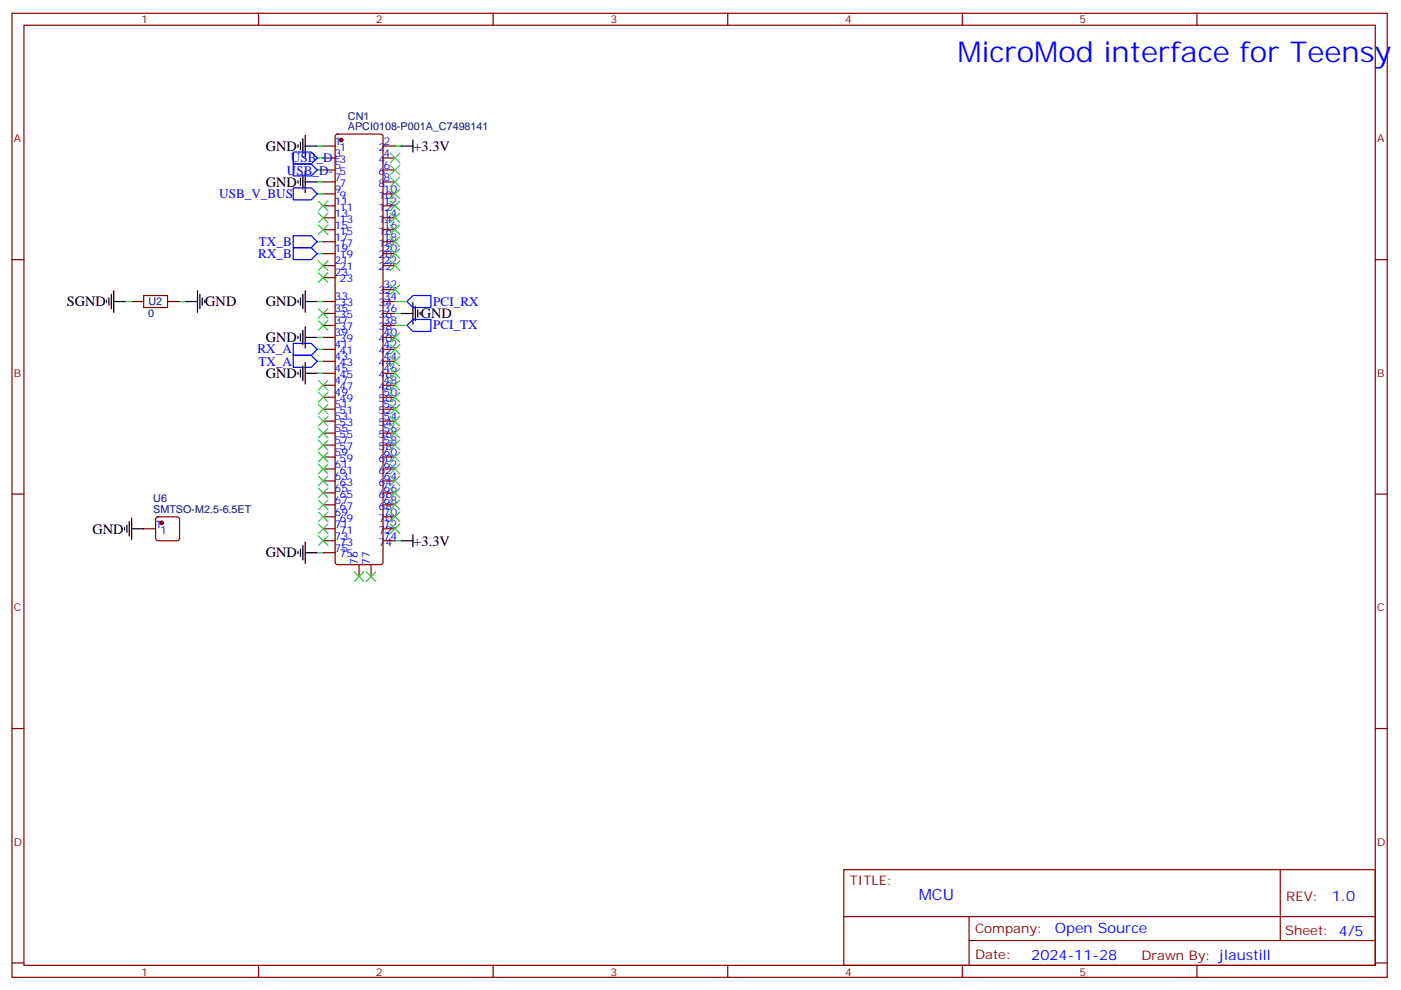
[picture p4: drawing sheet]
<svg xmlns="http://www.w3.org/2000/svg" width="413mm" height="292mm" viewBox="0 0 413 292" stroke-linecap="round" stroke-linejoin="round" font-family="sans-serif">
<g fill="none" stroke="#870000" stroke-width=".35">
<path d="M3.5 3.9h405.4v284.4h-405.4zM7.1 7.4h398.2v277.3h-398.2zM76.2 3.9v3.5M145.3 3.9v3.5M214.5 3.9v3.5M283.6 3.9v3.5M352.8 3.9v3.5M99 39.8l.5-.3h12.7l.5 .3 .2 .5v125.5l-.2 .5-.5 .2h-12.7l-.5-.2-.2-.5v-125.5zM95.2 43.1h3.6M95.2 46.6h3.6M95.2 50.1h3.6M95.2 53.7h3.6"/>
<path d="M95.2 57.2h3.6M112.9 43.1h3.5M112.9 46.6h3.5M112.9 50.1h3.5M112.9 53.7h3.5M112.9 57.2h3.5M3.5 76.6h3.6M95.2 60.7h3.6M95.2 64.2h3.6M95.2 67.8h3.6M95.2 71.3h3.6M95.2 74.8h3.6"/>
<path d="M95.2 78.4h3.6M112.9 60.7h3.5M112.9 64.2h3.5M112.9 67.8h3.5M112.9 71.3h3.5M112.9 74.8h3.5M112.9 78.4h3.5M405.3 76.6h3.6M38.8 88.9h3.5M49.4 88.9h3.5M95.2 88.9h3.6M95.2 92.5h3.6"/>
<path d="M95.2 96h3.6M95.2 99.5h3.6M95.2 81.9h3.6M112.9 88.9h3.5M112.9 85.4h3.5M112.9 92.5h3.5M112.9 96h3.5M112.9 99.5h3.5M95.2 117.2h3.6M95.2 113.6h3.6M95.2 110.1h3.6M95.2 106.6h3.6"/>
<path d="M95.2 103h3.6M112.9 117.2h3.5M112.9 113.6h3.5M112.9 110.1h3.5M112.9 106.6h3.5M112.9 103h3.5M95.2 138.3h3.6M95.2 134.8h3.6M95.2 131.3h3.6M95.2 127.7h3.6M95.2 124.2h3.6M95.2 120.7h3.6"/>
<path d="M112.9 138.3h3.5M112.9 134.8h3.5M112.9 131.3h3.5M112.9 127.7h3.5M112.9 124.2h3.5M112.9 120.7h3.5M3.5 145.7h3.6M42.3 156h3.6M46.1 152.6l.5-.2h5.6l.5 .2 .2 .5v5.7l-.2 .5-.5 .2h-5.6l-.5-.2-.2-.5v-5.7zM95.2 159.5h3.6M95.2 156h3.6M95.2 152.4h3.6"/>
<path d="M95.2 148.9h3.6M95.2 145.4h3.6M95.2 141.9h3.6M112.9 159.5h3.5M112.9 156h3.5M112.9 152.4h3.5M112.9 148.9h3.5M112.9 145.4h3.5M112.9 141.9h3.5M405.3 145.7h3.6M95.2 163h3.6M105.8 166.5v3.6"/>
<path d="M109.4 166.5v3.6M3.5 214.9h3.6M405.3 214.9h3.6M248.7 256.5h156.6v28.2h-156.6zM377.3 256.5v20.9M248.7 270.4h156.5M285.6 277.4h119.6M285.6 270.4v14.1M3.5 284h3.6M76.2 284.7v3.6M145.3 284.7v3.6M214.5 284.7v3.6"/>
<path d="M283.6 284.7v3.6M352.8 284.7v3.6M405.3 284h3.6"/>
</g>
<g fill="none" stroke="#000" stroke-width=".35">
<path d="M90 39.9v6.3M87.8 42.7v.7M87.8 53.3v.7M88.5 42v2.1M88.5 52.6v2.1M89.3 41v4.2M89.3 51.5v4.3M90 50.5v6.3M90 43.1h3.5M90 53.7h3.5M118.2 43.1h3.5M121.7 41.3v3.5"/>
<path d="M31.4 88.6v.7M32.1 87.9v2.1M32.8 86.8v4.3M33.5 88.9h3.5M33.5 85.8v6.3M54.7 88.9h3.5M58.2 85.8v6.3M58.9 86.8v4.3M59.6 87.9v2.1M60.3 88.6v.7M87.8 88.6v.7M87.8 99.2v.7"/>
<path d="M88.5 87.9v2.1M88.5 98.5v2.1M89.3 86.8v4.3M89.3 97.4v4.2M90 88.9h3.5M90 85.8v6.3M90 96.3v6.4M90 99.5h3.5M118.2 92.5h3.5M121.7 89.3v6.3M122.4 90.3v4.3M123.1 91.4v2.1"/>
<path d="M123.8 92.1v.7M87.8 109.7v.8M88.5 109v2.2M89.3 108v4.2M90 106.9v6.4M90 110.1h3.5M36.7 155.6v.7M37.4 154.9v2.1M38.1 153.8v4.3M38.8 156h3.5M38.8 152.8v6.3M90 159.8v6.4"/>
<path d="M118.2 159.5h3.5M121.7 157.7v3.6M87.8 162.7v.7M88.5 162v2.1M89.3 160.9v4.2M90 163h3.5"/>
</g>
<path d="M42.3 87.2h7.1v3.5h-7.1z" fill="none" stroke="#a10000" stroke-width=".35"/>
<g fill="#870000" stroke="#870000" stroke-width=".35">
<circle cx="100.5" cy="41.3" r=".53"/>
<circle cx="47.6" cy="154.2" r=".53"/>
</g>
<path d="M86.4 48.4h5.3l1.8 1.7-1.8 1.8h-5.3zM86.4 44.8h5.3l1.8 1.8-1.8 1.8h-5.3zM86.4 55.4h5.3l1.8 1.8-1.8 1.7h-5.3zM86.4 73.1h5.3l1.8 1.7-1.8 1.8h-5.3zM86.4 69.5h5.3l1.8 1.8-1.8 1.8h-5.3zM119.9 96l1.8-1.8h5.3v3.6h-5.3zM119.9 88.9l1.8-1.7h5.3v3.5h-5.3zM86.4 104.8h5.3l1.8 1.8-1.8 1.7h-5.3zM86.4 101.3h5.3l1.8 1.7-1.8 1.8h-5.3z" fill="none" stroke="#00f" stroke-width=".35"/>
<g fill="none" stroke="#008700" stroke-width=".35">
<path d="M93.5 53.7h1.7M93.5 43.1h1.7M93.5 46.6h1.7M93.5 50.1h1.7M93.5 57.2h1.7M116.4 43.1h1.8M93.5 74.8h1.7M93.5 71.3h1.7M37 88.9h1.8M52.9 88.9h1.8M93.5 99.5h1.7M93.5 88.9h1.7"/>
<path d="M116.4 92.5h1.8M116.4 88.9h3.5M116.4 96h3.5M93.5 103h1.7M93.5 106.6h1.7M93.5 110.1h1.7M116.4 159.5h1.8M93.5 163h1.7"/>
</g>
<g fill="none" stroke="#3c3" stroke-width=".35">
<path d="M93.8 59.3l2.9 2.8M96.7 59.3l-2.9 2.8M115 45.2l2.8 2.8M115 48.7l2.8 2.8M115 52.2l2.8 2.9M115 55.8l2.8 2.8M115 59.3l2.8 2.8M117.8 59.3l-2.8 2.8M117.8 55.8l-2.8 2.8M117.8 45.2l-2.8 2.8M117.8 48.7l-2.8 2.8M117.8 52.2l-2.8 2.9"/>
<path d="M93.8 76.9l2.9 2.9M93.8 66.4l2.9 2.8M93.8 62.8l2.9 2.9M96.7 76.9l-2.9 2.9M96.7 66.4l-2.9 2.8M96.7 62.8l-2.9 2.9M115 62.8l2.8 2.9M115 66.4l2.8 2.8M115 69.9l2.8 2.8M115 73.4l2.8 2.8M115 76.9l2.8 2.9M117.8 73.4l-2.8 2.8"/>
<path d="M117.8 69.9l-2.8 2.8M117.8 62.8l-2.8 2.9M117.8 66.4l-2.8 2.8M117.8 76.9l-2.8 2.9M93.8 94.6l2.9 2.8M93.8 91.1l2.9 2.8M93.8 80.5l2.9 2.8M96.7 94.6l-2.9 2.8M96.7 91.1l-2.9 2.8M96.7 80.5l-2.9 2.8M115 84l2.8 2.8M115 98.1l2.8 2.8"/>
<path d="M117.8 98.1l-2.8 2.8M117.8 84l-2.8 2.8M93.8 119.3l2.9 2.8M93.8 115.7l2.9 2.9M93.8 112.2l2.9 2.8M96.7 119.3l-2.9 2.8M96.7 115.7l-2.9 2.9M96.7 112.2l-2.9 2.8M115 115.7l2.8 2.9M115 112.2l2.8 2.8M115 101.6l2.8 2.9M115 105.2l2.8 2.8"/>
<path d="M115 108.7l2.8 2.8M115 119.3l2.8 2.8M117.8 119.3l-2.8 2.8M117.8 115.7l-2.8 2.9M117.8 112.2l-2.8 2.8M117.8 108.7l-2.8 2.8M117.8 105.2l-2.8 2.8M117.8 101.6l-2.8 2.9M93.8 136.9l2.9 2.8M93.8 133.4l2.9 2.8M93.8 129.9l2.9 2.8M93.8 126.3l2.9 2.9"/>
<path d="M93.8 122.8l2.9 2.8M96.7 136.9l-2.9 2.8M96.7 133.4l-2.9 2.8M96.7 129.9l-2.9 2.8M96.7 126.3l-2.9 2.9M96.7 122.8l-2.9 2.8M115 122.8l2.8 2.8M115 126.3l2.8 2.9M115 129.9l2.8 2.8M115 133.4l2.8 2.8M115 136.9l2.8 2.8M117.8 133.4l-2.8 2.8"/>
<path d="M117.8 129.9l-2.8 2.8M117.8 126.3l-2.8 2.9M117.8 122.8l-2.8 2.8M117.8 136.9l-2.8 2.8M93.8 154.6l2.9 2.8M93.8 158.1l2.9 2.8M93.8 151l2.9 2.8M93.8 147.5l2.9 2.8M93.8 144l2.9 2.8M93.8 140.4l2.9 2.9M96.7 158.1l-2.9 2.8M96.7 154.6l-2.9 2.8"/>
<path d="M96.7 151l-2.9 2.8M96.7 147.5l-2.9 2.8M96.7 144l-2.9 2.8M96.7 140.4l-2.9 2.9M115 154.6l2.8 2.8M115 151l2.8 2.8M115 147.5l2.8 2.8M115 144l2.8 2.8M115 140.4l2.8 2.9M117.8 140.4l-2.8 2.9M117.8 144l-2.8 2.8M117.8 147.5l-2.8 2.8"/>
<path d="M117.8 151l-2.8 2.8M117.8 154.6l-2.8 2.8M104.4 168.7l2.8 2.8M107.2 168.7l-2.8 2.8M107.9 168.7l2.9 2.8M110.8 168.7l-2.9 2.8"/>
</g>
<text font-size="8.5" fill="#00f" x="282.2" y="18.4">MicroMod interface for Teensy</text>
<text font-size="4.6" fill="#00f" x="270.8" y="265.5">MCU</text>
<g font-size="4.2">
<text x="78.4" y="44.5">GND</text>
<text x="121.9" y="44.5">+3.3V</text>
<text x="78.4" y="55.1">GND</text>
<text x="19.7" y="90.4">SGND</text>
<text x="60.5" y="90.3">GND</text>
<text x="78.4" y="90.3">GND</text>
<text x="124" y="93.9">GND</text>
<text x="78.4" y="100.9">GND</text>
<text x="78.4" y="111.5">GND</text>
<text x="27.2" y="157.4">GND</text>
<text x="121.9" y="160.9">+3.3V</text>
<text x="78.4" y="164.4">GND</text>
</g>
<g font-size="4.2" fill="#00f">
<text x="392.5" y="265.8">1.0</text>
<text x="310.9" y="275.3">Open Source</text>
<text x="304" y="283.1">2024-11-28</text>
</g>
<g font-size="3.9" fill="#00f">
<text x="85.7" y="47.9">USB_D+</text>
<text x="84.5" y="51.5">USB_D-</text>
<text x="64.6" y="58.5">USB_V_BUS</text>
<text x="76.1" y="76">RX_B</text>
<text x="76.3" y="72.4">TX_B</text>
<text x="127.7" y="90.3">PCI_RX</text>
<text x="127.7" y="97.2">PCI_TX</text>
<text x="75.9" y="104.3">RX_A</text>
<text x="76.2" y="108">TX_A</text>
</g>
<g font-size="3.9" fill="#800">
<text x="250.5" y="261.1">TITLE:</text>
<text x="379.1" y="265.8">REV:</text>
<text x="287.4" y="275.3">Company:</text>
<text x="378.7" y="275.9">Sheet: 4/5</text>
<text x="287.4" y="283">Date:</text>
<text x="336.4" y="283.1">Drawn By: jlaustill</text>
</g>
<g font-size="3.2" fill="#800">
<text x="41.6" y="6.9">1</text>
<text x="110.8" y="6.9">2</text>
<text x="179.9" y="6.9">3</text>
<text x="249.1" y="6.9">4</text>
<text x="318.2" y="6.9">5</text>
<text x="4.1" y="42">A</text>
<text x="405.9" y="42">A</text>
<text x="4.1" y="111.2">B</text>
<text x="405.9" y="111.2">B</text>
<text x="4.1" y="180.3">C</text>
<text x="405.9" y="180.3">C</text>
<text x="4.1" y="249.4">D</text>
<text x="405.9" y="249.4">D</text>
<text x="41.6" y="287.7">1</text>
<text x="110.8" y="287.7">2</text>
<text x="179.9" y="287.7">3</text>
<text x="249.1" y="287.7">4</text>
<text x="318.2" y="287.7">5</text>
</g>
<g font-size="3.2" fill="#000080">
<text x="102.5" y="35.3">CN1</text>
<text x="102.5" y="38.5">APCI0108-P001A_C7498141</text>
<text x="43.7" y="93.6">0</text>
<text x="43.8" y="90.1">U2</text>
<text x="45.2" y="148.2">U6</text>
<text x="45.2" y="151.4">SMTSO-M2.5-6.5ET</text>
</g>
<g font-size="3.2" fill="#00f">
<text x="98.6" y="46.2">3</text>
<text x="98.6" y="42.7">1</text>
<text x="100.1" y="44.5">1</text>
<text x="111.6" y="44.5">2</text>
<text x="113.1" y="42.7">2</text>
<text x="113.1" y="46.2">4</text>
<text x="98.6" y="53.3">7</text>
<text x="98.6" y="49.8">5</text>
<text x="100.1" y="51.5">5</text>
<text x="100.1" y="48">3</text>
<text x="111.6" y="48">4</text>
<text x="111.6" y="51.5">6</text>
<text x="113.1" y="49.8">6</text>
<text x="113.1" y="53.3">8</text>
<text x="98.6" y="56.8">9</text>
<text x="100.1" y="58.6">9</text>
<text x="100.1" y="55.1">7</text>
<text x="111.6" y="55.1">8</text>
<text x="111.6" y="58.6">10</text>
<text x="113.1" y="56.8">10</text>
<text x="98.6" y="63.9">13</text>
<text x="98.6" y="60.4">11</text>
<text x="100.1" y="65.7">13</text>
<text x="100.1" y="62.1">11</text>
<text x="111.6" y="62.1">12</text>
<text x="111.6" y="65.7">14</text>
<text x="113.1" y="60.4">12</text>
<text x="113.1" y="63.9">14</text>
<text x="98.6" y="70.9">17</text>
<text x="98.6" y="67.4">15</text>
<text x="100.1" y="69.2">15</text>
<text x="111.6" y="69.2">16</text>
<text x="113.1" y="67.4">16</text>
<text x="113.1" y="70.9">18</text>
<text x="98.6" y="78">21</text>
<text x="98.6" y="74.5">19</text>
<text x="100.1" y="76.2">19</text>
<text x="100.1" y="72.7">17</text>
<text x="111.6" y="72.7">18</text>
<text x="111.6" y="76.2">20</text>
<text x="113.1" y="74.5">20</text>
<text x="113.1" y="78">22</text>
<text x="98.6" y="81.5">23</text>
<text x="100.1" y="83.3">23</text>
<text x="100.1" y="79.8">21</text>
<text x="111.6" y="79.8">22</text>
<text x="98.6" y="88.6">33</text>
<text x="111.6" y="86.8">32</text>
<text x="113.1" y="85.1">32</text>
<text x="113.1" y="88.6">34</text>
<text x="98.6" y="95.6">37</text>
<text x="98.6" y="92.1">35</text>
<text x="100.1" y="93.9">35</text>
<text x="100.1" y="90.3">33</text>
<text x="111.6" y="90.3">34</text>
<text x="111.6" y="93.9">36</text>
<text x="113.1" y="92.1">36</text>
<text x="113.1" y="95.6">38</text>
<text x="98.6" y="99.2">39</text>
<text x="100.1" y="100.9">39</text>
<text x="100.1" y="97.4">37</text>
<text x="111.6" y="97.4">38</text>
<text x="111.6" y="100.9">40</text>
<text x="113.1" y="99.2">40</text>
<text x="98.6" y="106.2">43</text>
<text x="98.6" y="102.7">41</text>
<text x="100.1" y="108">43</text>
<text x="100.1" y="104.5">41</text>
<text x="111.6" y="104.5">42</text>
<text x="111.6" y="108">44</text>
<text x="113.1" y="102.7">42</text>
<text x="113.1" y="106.2">44</text>
<text x="98.6" y="113.3">47</text>
<text x="98.6" y="109.7">45</text>
<text x="100.1" y="111.5">45</text>
<text x="111.6" y="111.5">46</text>
<text x="113.1" y="109.7">46</text>
<text x="113.1" y="113.3">48</text>
<text x="98.6" y="116.8">49</text>
<text x="100.1" y="118.6">49</text>
<text x="100.1" y="115">47</text>
<text x="111.6" y="115">48</text>
<text x="111.6" y="118.6">50</text>
<text x="113.1" y="116.8">50</text>
<text x="98.6" y="123.9">53</text>
<text x="98.6" y="120.3">51</text>
<text x="100.1" y="125.6">53</text>
<text x="100.1" y="122.1">51</text>
<text x="111.6" y="122.1">52</text>
<text x="111.6" y="125.6">54</text>
<text x="113.1" y="120.3">52</text>
<text x="113.1" y="123.9">54</text>
<text x="98.6" y="130.9">57</text>
<text x="98.6" y="127.4">55</text>
<text x="100.1" y="129.2">55</text>
<text x="111.6" y="129.2">56</text>
<text x="113.1" y="127.4">56</text>
<text x="113.1" y="130.9">58</text>
<text x="98.6" y="138">61</text>
<text x="98.6" y="134.4">59</text>
<text x="100.1" y="136.2">59</text>
<text x="100.1" y="132.7">57</text>
<text x="111.6" y="132.7">58</text>
<text x="111.6" y="136.2">60</text>
<text x="113.1" y="134.4">60</text>
<text x="113.1" y="138">62</text>
<text x="98.6" y="141.5">63</text>
<text x="100.1" y="143.3">63</text>
<text x="100.1" y="139.7">61</text>
<text x="111.6" y="139.7">62</text>
<text x="111.6" y="143.3">64</text>
<text x="113.1" y="141.5">64</text>
<text x="98.6" y="148.6">67</text>
<text x="98.6" y="145">65</text>
<text x="100.1" y="146.8">65</text>
<text x="111.6" y="146.8">66</text>
<text x="113.1" y="145">66</text>
<text x="113.1" y="148.6">68</text>
<text x="45.7" y="155.6">1</text>
<text x="98.6" y="155.6">71</text>
<text x="98.6" y="152.1">69</text>
<text x="100.1" y="153.8">69</text>
<text x="100.1" y="150.3">67</text>
<text x="111.6" y="150.3">68</text>
<text x="111.6" y="153.8">70</text>
<text x="113.1" y="152.1">70</text>
<text x="113.1" y="155.6">72</text>
<text x="47.2" y="157.4">1</text>
<text x="98.6" y="159.1">73</text>
<text x="100.1" y="160.9">73</text>
<text x="100.1" y="157.4">71</text>
<text x="111.6" y="157.4">72</text>
<text x="111.6" y="160.9">74</text>
<text x="113.1" y="159.1">74</text>
<text x="98.6" y="162.7">75</text>
<text x="100.1" y="164.4">75</text>
<text x="105.5" y="166.7" transform="rotate(-90 105.5 166.7)">76</text>
<text x="109" y="166.7" transform="rotate(-90 109 166.7)">77</text>
</g>
</svg>
